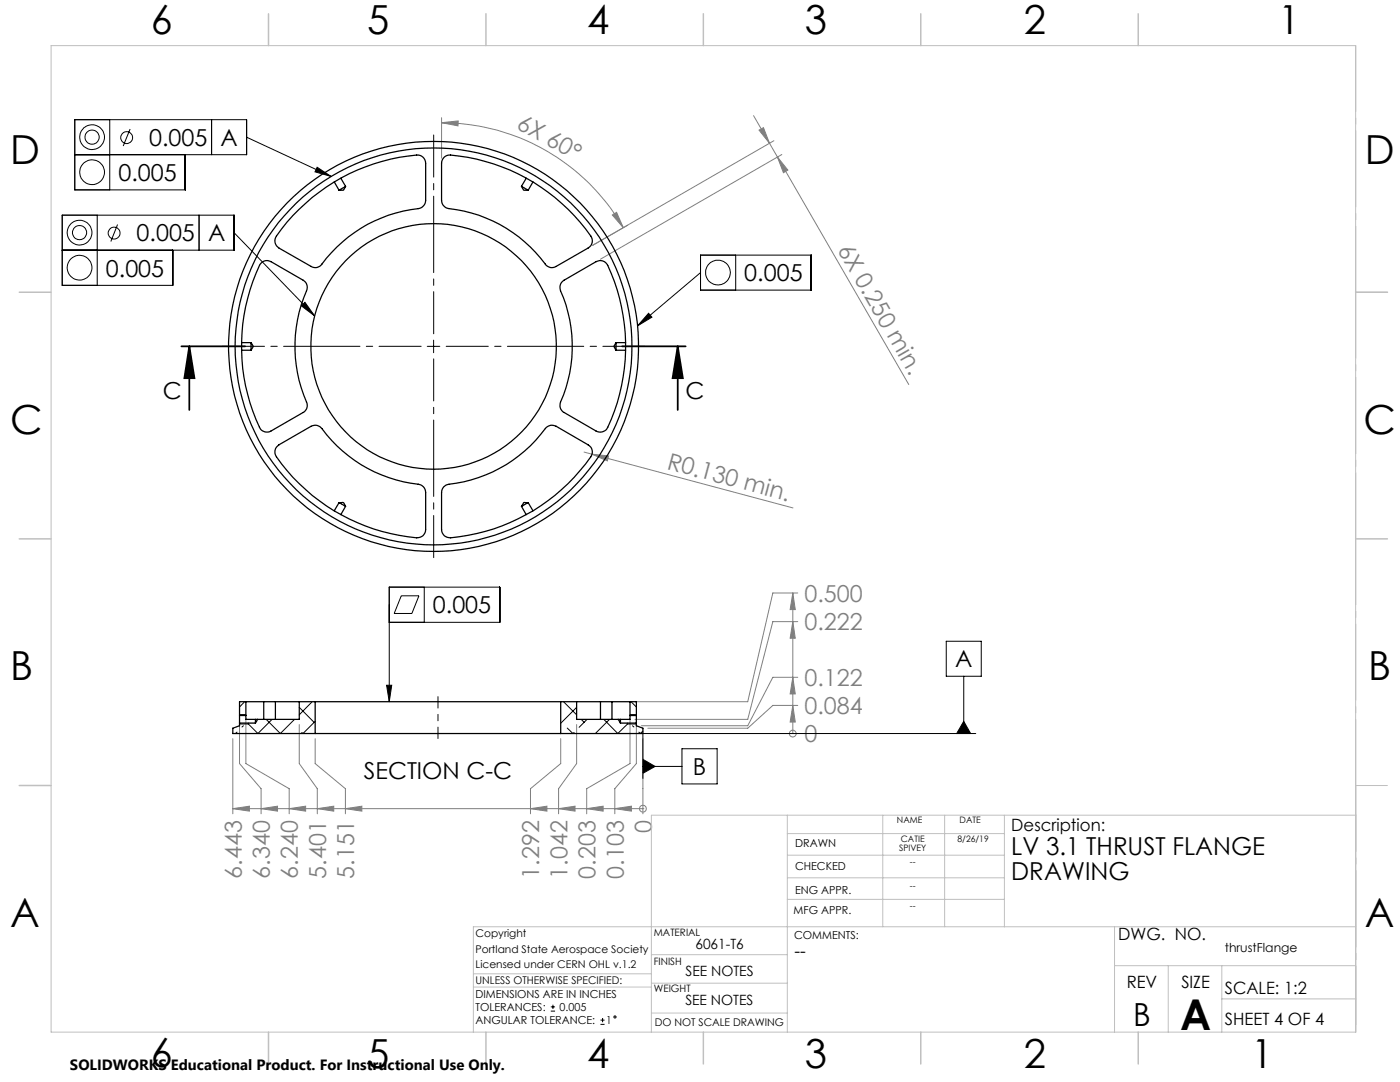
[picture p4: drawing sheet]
<svg xmlns="http://www.w3.org/2000/svg" width="279mm" height="216mm" viewBox="0 0 279 216" stroke-linecap="round" stroke-linejoin="round" font-family="sans-serif">
<g fill="none" stroke="#000" stroke-width=".2">
<path d="M21.9 23.9v14M26 25.8l-1.4 3.3M37 30.9v7h-22.1v-14h34.3v7h-34.3M42.2 23.9v7M49.2 27.4l16.9 7.8M63.3 33.4l2.8 1.8-3.2-.9zM12.4 49.9h34.3v-7h-34.3v14h22.1v-7M19.4 42.9v14M23.5 44.8l-1.4 3.4M39.7 42.9v7M46.7 46.4l16.1 16.6M139.8 50.9h22.1v7h-22.1z"/>
<path d="M139.8 54.4l-12.6 10.6M146.8 50.9v7M60.1 61l.8-.7 1.9 2.7zM85.3 69.1h2.5M86.5 67.9v2.5M129.4 62.5l.7 .8-2.9 1.7zM80.1 118.9h3.5l-1.4 3.5h-3.5zM84.7 117.2v7M77.2 136.7h1l-.5 3.3zM77.7 124.2h22v-7h-22v22.8M188.8 128h7v6.9h-7zM192.3 134.9v11.5"/>
<path d="M47.8 144.5h1.8M47.8 142.6h1.3M125.2 144.5h1.8M125.7 142.6h1.3M128.3 151.5l2.4 1.4-2.4 1.4zM128.3 152.9h7.8M136.1 149.4h7v7h-7zM192.3 143.9l1.4 2.5h-2.8zM194.7 146.4h-66.4v8.9M109.9 201.8h.9M109.9 200.9h.9M110.3 200.5v.8"/>
<path d="M119.8 204.4h.9M119.8 203.6h.9M120.3 203.1v.9"/>
<circle cx="18.4" cy="27.4" r="1.42"/>
<circle cx="18.4" cy="34.4" r="2.47"/>
<circle cx="18.4" cy="27.4" r="2.47"/>
<circle cx="25.3" cy="27.4" r="1.18"/>
<circle cx="15.9" cy="46.4" r="1.42"/>
<circle cx="15.9" cy="53.4" r="2.47"/>
<circle cx="15.9" cy="46.4" r="2.47"/>
<circle cx="22.8" cy="46.5" r="1.18"/>
<circle cx="143.3" cy="54.4" r="2.47"/>
<circle cx="122.7" cy="202.9" r=".21"/>
</g>
<path d="M36.2 69.1h12.7M37.8 69.1l1 6.4h-2zM37.8 69.1v12.7M124.1 69.1h12.7M135.3 69.1l1 6.4h-2.1zM135.3 69.1v12.7" fill="none" stroke="#000" stroke-width=".35"/>
<g fill="none" stroke="#808080" stroke-width=".2">
<path d="M88.1 24.5l3.3-.4v1zM88.1 24.5a42 42 0 0 1 36.3 20.9M88.1 23.5v8.1M150.4 23.1l31 53.6M151.5 26l.9-.5 1.2 3.1zM154.4 28.1l-36.1 20.9 7-4.1M155.2 31.3l2 2.6-.8 .6zM156 30.8l-36.2 20.9M122.2 42.9l.8-.5 1.4 3zM116.6 90.2l41.7 11.2M118.1 90.6l3.4 .4-.3 1zM158.2 118.3l.5 3.3h-1z"/>
<path d="M158.2 118.3v28.1M159.2 118.3h-5l-5 21.7h-22.5M158.2 124l.5 3.4h-1zM158.2 135.1l.5 3.4h-1zM159.2 124h-5l-5 19.5h-22.5M159.2 135.1h-5l-5 9.7h-21.2M46.5 147.4v15M47.8 143.8v8.6l4.3 5v5M49.1 143.8v8.6l8.6 5v5M59.7 144.6v7.8l3.6 5v5M62.9 147.4v5l6 5v5M111.9 147.4v5l-6 5v5"/>
<path d="M115.1 144.6v7.8l-3.6 5v5M125.7 143.8v8.6l-8.6 5v5M127 143.8v8.6l-4.3 5v5M128.3 147.4v15M129.3 146.4h29.9M158.2 140.8l.5 3.3h-1zM158.2 146.4h.1M159.2 140.8h-5l-5 4.5h-19.9M46.5 161.4l3.3-.5v1zM46.5 161.4h81.8M52.1 161.4l3.3-.5v1zM57.7 161.4l3.3-.5v1z"/>
<path d="M63.3 161.4l3.3-.5v1zM68.9 161.4l3.3-.5v1zM105.9 161.4l3.2-.5v1zM111.5 161.4l3.3-.5v1zM117.1 161.4l3.3-.5v1zM122.7 161.4l3.3-.5v1zM128.3 161.4h.1"/>
<circle cx="158.2" cy="146.4" r=".68"/>
<circle cx="128.3" cy="161.4" r=".69"/>
</g>
<path d="M87.4 139v8.4" fill="none" stroke="#000" stroke-width=".2" stroke-dasharray="15.2 1.3 1.3 1.3" stroke-dashoffset="13"/>
<path d="M270.6 9.1v49.2M270.6 58.3v49.2M270.6 107.5v49.2M270.6 156.7v49.2" fill="none" stroke="#c0c0c0" stroke-width=".2" stroke-dasharray="15.2 1.3 1.3 1.3" stroke-dashoffset="2.1"/>
<g fill="none" stroke="#c0c0c0" stroke-width=".2">
<path d="M10.2 9.1h260.3v196.9h-260.3zM270.5 58.3h6.4M270.5 156.7h6.4M157.1 162.7v43.3M157.1 175.2h43.3M157.1 170.6h43.3M157.1 166.3h43.3M157.1 179.5h43.3M176.2 162.7v22.2M188.5 162.7v22.2M200.4 162.7v22.2M270.6 162.7h-140.6v43.3"/>
<path d="M94.5 197h35.5M94.5 194.3h35.5M130 196.2h27.1M130 190.5h27.1M222.4 184.9v21.1M222.4 192.7h48.1M233.2 192.7v13.3M243.8 199.3h26.7M243.8 192.7v13.3M270.5 184.9h-176v21.1M130 202.1h27.1"/>
</g>
<g fill="none" stroke="#c0c0c0" stroke-width=".3">
<path d="M53.6 2.8v6.3M97 2.8v6.3M140.4 2.8v6.3M183.8 2.8v6.3M227.2 2.8v6.3M3.8 58.3h6.4M270.5 58.3h6.4M3.8 107.5h6.4M270.5 107.5h6.4M3.8 156.7h6.4M53.6 206v6.3M97 206v6.3"/>
<path d="M140.4 206v6.3M183.8 206v6.3M227.2 206v6.3"/>
</g>
<path d="M84 69.1h-39.6M86.5 66.6v-39.7M86.5 71.6v39.7M89 69.1h39.7" fill="none" stroke="#000" stroke-width=".2" stroke-dasharray="15.2 1.3 1.3 1.3" stroke-dashoffset="6.8"/>
<path d="M49.6 144.3v.2M125.2 144.3v.2" fill="none" stroke="#000" stroke-width=".25"/>
<path d="M135.3 69.1l1 6.4h-2.1zM37.8 69.1l1 6.4h-2z" fill="#000"/>
<g fill="#808080">
<path d="M118.1 90.6l3.4 .4-.3 1z"/>
<path d="M158.2 124l.5 3.4h-1zM158.2 118.3l.5 3.3h-1zM158.2 135.1l.5 3.4h-1zM158.2 140.8l.5 3.3h-1z"/>
<path d="M122.7 161.4l3.3-.5v1zM117.1 161.4l3.3-.5v1zM111.5 161.4l3.3-.5v1zM105.9 161.4l3.2-.5v1zM68.9 161.4l3.3-.5v1zM63.3 161.4l3.3-.5v1zM57.7 161.4l3.3-.5v1zM52.1 161.4l3.3-.5v1zM46.5 161.4l3.3-.5v1z"/>
<path d="M122.2 42.9l.8-.5 1.4 3zM88.1 24.5l3.3-.4v1z"/>
<path d="M151.5 26l.9-.5 1.2 3.1zM155.2 31.3l2 2.6-.8 .6z"/>
</g>
<g fill="#000">
<path d="M60.1 61l.8-.7 1.9 2.7zM63.3 33.4l2.8 1.8-3.2-.9zM129.4 62.5l.7 .8-2.9 1.7z"/>
<path d="M77.2 136.7h1l-.5 3.3zM192.3 143.9l1.4 2.5h-2.8zM128.3 151.5l2.4 1.4-2.4 1.4z"/>
</g>
<g fill="none" stroke="#000" stroke-width=".25">
<path d="M66.7 36.3l1 1.7M68 35.6l1 1.6M69 37.2l-1.3 .8M69 37.2l-.5 .8h-.8M88.7 31.4l.6-.4a32.4 32.4 0 0 1 12.5 2.9 38.1 38.1 0 0 1 16.3 13.5l.1 .6a1.66 1.66 0 0 1-.8 1.5l-6.4 3.7a1.57 1.57 0 0 1-2.2-.5 27.8 27.8 0 0 0-19.5-11.1l-.9-.7-.3-.9v-7.4l.2-.7zM104.1 37.2l1.3 .8M104.1 37.2l.4 .8h.9M105 35.6l-.9 1.6M106.4 36.3l-1 1.7M52.2 52.4l.3-.2a1.6 1.6 0 0 1 1.6 0l6.4 3.7a1.65 1.65 0 0 1 .7 2.1 28 28 0 0 0 .1 22.5l-.1 .9-.5 .8-6.6 3.8a1.62 1.62 0 0 1-2.3-.7 38.1 38.1 0 0 1 .2-32.6zM58.5 43a38 38 0 0 1 25-12.1l.9 .5 .5 .8v7.8a1.7 1.7 0 0 1-1.4 1.6 28.2 28.2 0 0 0-19.7 11.5l-.5 .3-.9-.1-6.7-3.8a1.66 1.66 0 0 1-.5-2.4zM112.3 56.1l6.7-3.9a1.65 1.65 0 0 1 2.3 .8 38.2 38.2 0 0 1-.2 32.6l-.8 .5h-1l-6.7-3.8a1.65 1.65 0 0 1-.7-2.1 27.9 27.9 0 0 0-.1-22.5v-.9z"/>
<path d="M48.2 68.4h1.9M48.2 69.9h1.9M50.1 68.4v1.5M50.1 68.4l.5 .7-.5 .8M122.9 68.4v1.5M122.9 68.4l-.4 .7 .4 .8M122.9 68.4h1.9M122.9 69.9h1.9M55.4 89l6.7-3.9a1.67 1.67 0 0 1 2.1 .4 27.9 27.9 0 0 0 19.6 11.2l.7 .5 .4 .8v7.7a1.64 1.64 0 0 1-1.8 1.6 38 38 0 0 1-28.1-16.5l-.1-.6a1.47 1.47 0 0 1 .5-1.2zM88.5 97.2l.3-.2a3.7 3.7 0 0 1 2.3-.6 27.6 27.6 0 0 0 17.9-11.1l.8-.4 1.2 .2 6.4 3.7a1.63 1.63 0 0 1 .5 2.4 38.3 38.3 0 0 1-28.3 16.1l-.3-.1a1.67 1.67 0 0 1-1.2-1.5v-7.4l.1-.6zM67.7 100.3l1.3 .7M67.7 100.3a.85 .85 0 0 1 1.3 .7"/>
<path d="M67.7 100.3l-1 1.6M69 101l-1 1.7M104.1 101l.9 1.7M105.4 100.3l-1.3 .7M105.4 100.3h-.9l-.4 .7M105.4 100.3l1 1.6M47.8 142.8v1.5M47.8 142.8h1.3M47.8 144.3h3.2M47.8 144.3v.5l-1.3 .5v1.1h16.4M49.1 142.8v.7h1.9M49.1 140h3.5"/>
<path d="M49.1 140h-1.3v2.8M49.1 140v2.8M51 143.5v.8M51 143.5h.4M51.4 143.5l-.4 .8M52.6 140h2.4M52.6 140v3.5M55 140h7.9M55 140v3.5M59.7 140v3.5h-8.3M62.9 146.4h49M62.9 140h49"/>
<path d="M62.9 140v6.4M111.9 140v6.4M111.9 140h7.9M115.1 140v3.5h8.3M119.8 140h2.3M119.8 140v3.5M122.1 140h3.6M122.1 140v3.5M123.4 143.5l.4 .8M123.4 143.5h.4M123.8 143.5v.8M123.8 144.3h3.2"/>
<path d="M125.7 142.8v.7h-1.9M125.7 142.8h1.3M125.7 140v2.8M125.7 140h1.3v2.8M127 142.8v1.5M127 144.3v.5l1.3 .5v1.1h-16.4"/>
<circle cx="86.5" cy="69.1" r="39.6"/>
<circle cx="86.5" cy="69.1" r="40.9"/>
<circle cx="86.5" cy="69.1" r="24.5"/>
</g>
<g fill="none" stroke="#000" stroke-width=".2">
<path d="M47.3 146.1l-.3 .3M47.8 142.7v.1M48.6 144.8l-.3 .3M48.8 140l-1 1.1M53.1 143.5l2.9 2.9 2.8-2.9M54.3 143.5l-2.8 2.9-1.9-1.9M59.7 141.1l3 3M62.3 140l-2.6 2.6M62.9 143.9l-2.4 2.5-.3-.2M112.5 140l2.6 2.6M113.2 145.3l1.1 1.1 .3-.2M115.1 141.1l-3.2 3.2"/>
<path d="M116 143.5l.6 .6M117.2 143.5l-1.6 1.6M120.5 143.5l2.8 2.9 1.9-1.9M121.6 143.5l-2.8 2.9M125.9 140l1.1 1.1M126.2 144.8l.3 .3M127 142.7l-.1 .1M128.3 145.9l-.5 .5-.3-.3"/>
</g>
<text font-size="8.5" x="235.5" y="205.4">A</text>
<g font-size="8">
<text x="30.1" y="6.8">6</text>
<text x="73.3" y="6.9">5</text>
<text x="117.2" y="6.9">4</text>
<text x="160.6" y="6.9">3</text>
<text x="204.3" y="6.9">2</text>
<text x="255.1" y="6.9">1</text>
<text x="2.1" y="32.7">D</text>
<text x="272.4" y="32.7">D</text>
<text x="2.1" y="86.6">C</text>
<text x="272.1" y="86.6">C</text>
<text x="2.1" y="135.6">B</text>
<text x="273.1" y="135.6">B</text>
<text x="2.1" y="185.1">A</text>
<text x="272.4" y="185.1">A</text>
<text x="30.1" y="212.9">6</text>
<text x="73.3" y="213">5</text>
<text x="117.2" y="213">4</text>
<text x="160.6" y="213">3</text>
<text x="204.3" y="213">2</text>
<text x="249.7" y="213">1</text>
</g>
<text font-size="6.3" x="226.1" y="204.6">B</text>
<g font-size="4.9">
<text x="201.8" y="170.7">LV 3.1 THRUST FLANGE</text>
<text x="201.8" y="175.6">DRAWING</text>
</g>
<g font-size="4.7">
<text x="29.8" y="29.1">0.005</text>
<text x="44" y="29.1">A</text>
<text x="23.6" y="36.1">0.005</text>
<text x="27.3" y="48.2">0.005</text>
<text x="41.5" y="48.2">A</text>
<text x="21.1" y="55.2">0.005</text>
<text x="148.5" y="56.1">0.005</text>
<text x="32.5" y="79.6">C</text>
<text x="136.8" y="79.6">C</text>
<text x="86.4" y="122.4">0.005</text>
<text x="190.6" y="133.2">A</text>
<text x="72.6" y="155.4">SECTION C-C</text>
<text x="138.3" y="154.7">B</text>
</g>
<g font-size="4.7" fill="#808080">
<text x="102.9" y="25.5" transform="rotate(29 102.9 25.5)">6X 60°</text>
<text x="167.1" y="49.9" transform="rotate(60 167.1 49.9)">6X 0.250 min.</text>
<text x="132.9" y="93.5" transform="rotate(15 132.9 93.5)">R0.130 min.</text>
<text x="160.5" y="125.8">0.222</text>
<text x="160.5" y="120.1">0.500</text>
<text x="160.5" y="136.9">0.122</text>
<text x="160.5" y="142.5">0.084</text>
<text x="160.5" y="148.1">0</text>
<text x="130.1" y="166.2" transform="rotate(-90 130.1 166.2)">0</text>
<text x="48.2" y="175.3" transform="rotate(-90 48.2 175.3)">6.443</text>
<text x="53.9" y="175.3" transform="rotate(-90 53.9 175.3)">6.340</text>
<text x="59.5" y="175.3" transform="rotate(-90 59.5 175.3)">6.240</text>
<text x="65.1" y="175.3" transform="rotate(-90 65.1 175.3)">5.401</text>
<text x="70.7" y="175.3" transform="rotate(-90 70.7 175.3)">5.151</text>
<text x="107.6" y="175.3" transform="rotate(-90 107.6 175.3)">1.292</text>
<text x="113.2" y="175.3" transform="rotate(-90 113.2 175.3)">1.042</text>
<text x="118.9" y="175.3" transform="rotate(-90 118.9 175.3)">0.203</text>
<text x="124.5" y="175.3" transform="rotate(-90 124.5 175.3)">0.103</text>
</g>
<text font-size="3.5" x="158.6" y="190.9">--</text>
<g font-size="3.4">
<text x="201.8" y="165.9">Description:</text>
<text x="223.2" y="187.6">DWG. NO.</text>
<text x="224.9" y="197.2">REV</text>
<text x="235.8" y="197.2">SIZE</text>
<text x="244.4" y="198.4">SCALE: 1:2</text>
<text x="244.4" y="204.6">SHEET 4 OF 4</text>
</g>
<text font-size="3" x="14" y="213.5">SOLIDWORKS Educational Product. For Instructional Use Only.</text>
<g font-size="2.8">
<text x="138.8" y="189.3">6061-T6</text>
<text x="136.8" y="194.8">SEE NOTES</text>
<text x="136.8" y="200.6">SEE NOTES</text>
</g>
<text font-size="2.5" x="244.4" y="190">thrustFlange</text>
<g font-size="2.2">
<text x="158.7" y="169">DRAWN</text>
<text x="158.7" y="173.5">CHECKED</text>
<text x="158.7" y="178.3">ENG APPR.</text>
<text x="158.4" y="182.4">MFG APPR.</text>
<text x="158.5" y="187.4">COMMENTS:</text>
<text x="94.9" y="199.1">DIMENSIONS ARE IN INCHES</text>
<text x="94.9" y="201.7">TOLERANCES:</text>
<text x="111.7" y="201.7">0.005</text>
<text x="94.9" y="204.4">ANGULAR TOLERANCE:</text>
<text x="121" y="204.4">1</text>
</g>
<g font-size="2.1">
<text x="94.9" y="187">Copyright</text>
<text x="94.9" y="190.1">Portland State Aerospace Society</text>
<text x="94.9" y="196.4">UNLESS OTHERWISE SPECIFIED:</text>
<text x="94.9" y="193.2">Licensed under CERN OHL v.1.2</text>
<text x="130.7" y="204.6">DO NOT SCALE DRAWING</text>
</g>
<g font-size="2">
<text x="130.5" y="186.8">MATERIAL</text>
<text x="130.5" y="192.5">FINISH</text>
<text x="130.5" y="198">WEIGHT</text>
</g>
<g font-size="1.8">
<text x="179" y="164.3">NAME</text>
<text x="179.8" y="168">CATIE</text>
<text x="191.1" y="168">8/26/19</text>
<text x="191.5" y="164.3">DATE</text>
<text x="179.5" y="169.7">SPIVEY</text>
<text x="181.6" y="172.6">--</text>
<text x="181.6" y="177.4">--</text>
<text x="181.6" y="181.4">--</text>
</g>
</svg>
